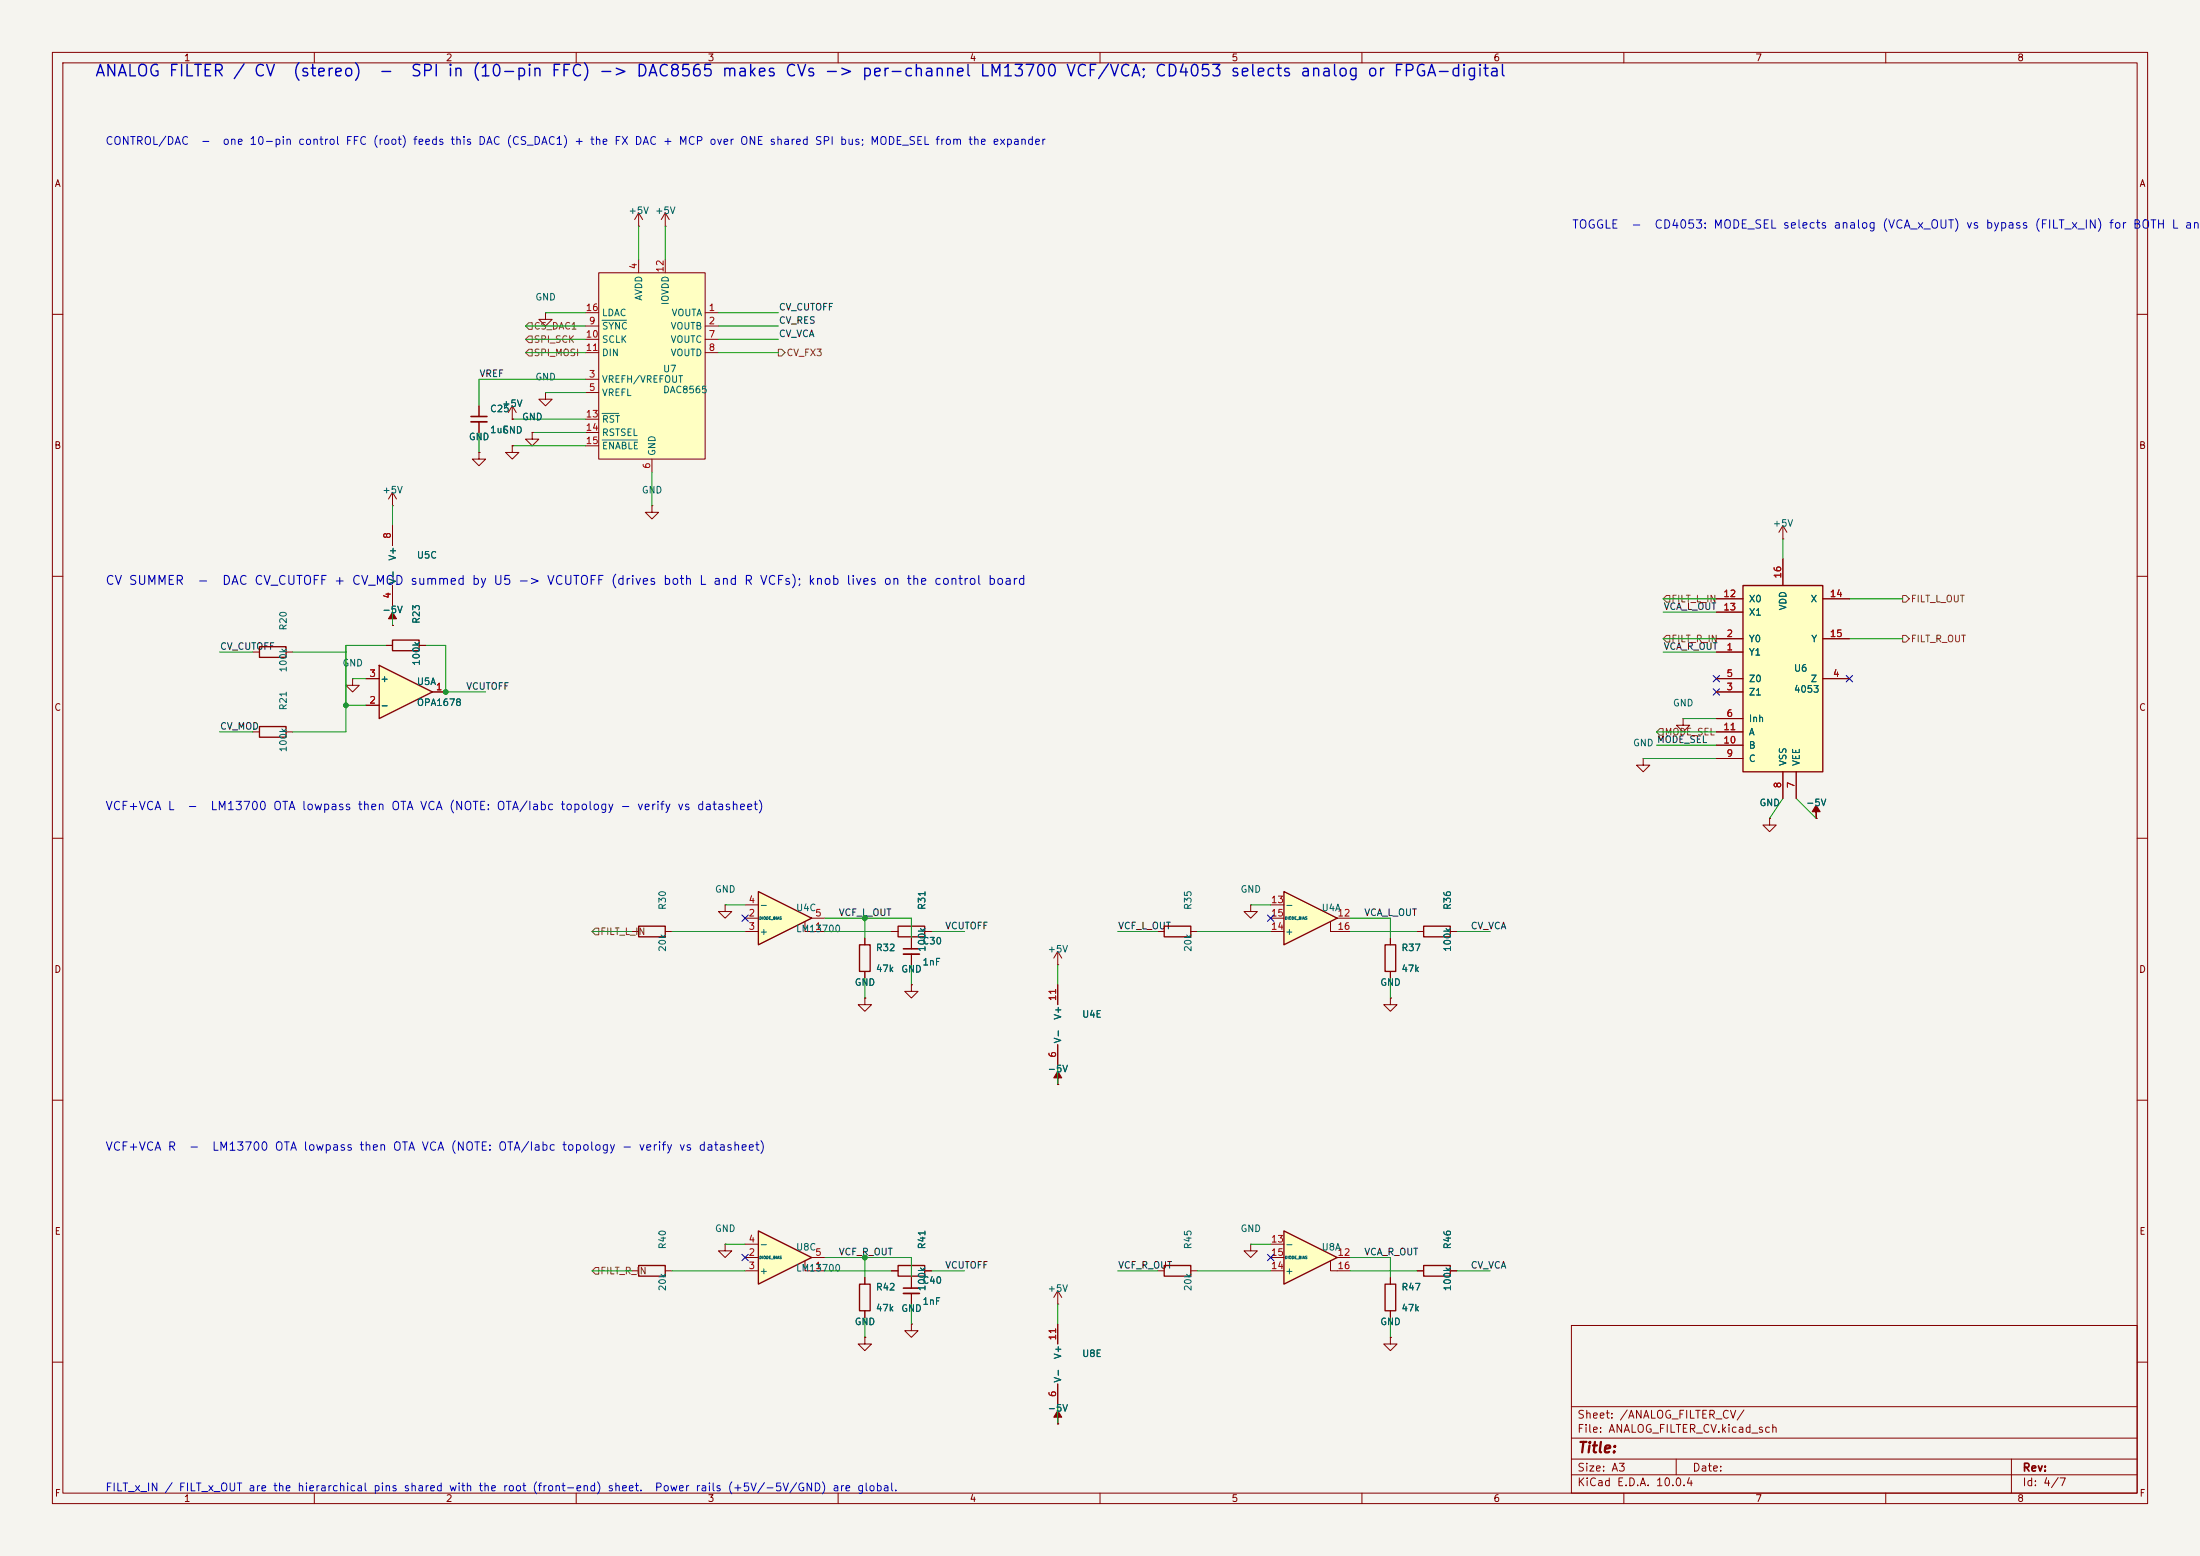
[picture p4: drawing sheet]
<svg xmlns="http://www.w3.org/2000/svg" width="420mm" height="297mm" viewBox="0 0 420 297" stroke-linecap="round" stroke-linejoin="round" font-family="sans-serif">
<path d="M0 0h420v297h-420z" fill="#f5f4ef" stroke="#f5f4ef" stroke-width=".19"/>
<g fill="none" stroke="#840000" stroke-width=".19">
<path d="M10 10h400v277h-400zM12 12h396v273h-396zM60 10v2M110 10v2M160 10v2M210 10v2M260 10v2M310 10v2M360 10v2M10 60h2M408 60h2M10 110h2"/>
<path d="M408 110h2M10 160h2M408 160h2M10 210h2M408 210h2M300 253h108v32h-108zM10 260h2M300 278.5h108M300 274.5h108M300 268.5h108M320 278.5v3M384 278.5v6.5"/>
<path d="M408 260h2M60 285v2M110 285v2M160 285v2M210 285v2M260 285v2M300 281.5h108M310 285v2M360 285v2"/>
</g>
<path d="M144.8 170.2l10.1 5.1-10.1 5z" fill="#ffffc2"/>
<g fill="none" stroke="#840000" stroke-width=".19">
<path d="M142.2 177.8h2.6M142.2 175.3h2.6M142.2 172.7h2.6M153.7 175.9v1.9h3.8M154.9 175.3h2.6M265.4 179.1v1.2M270.5 177.8h1.3M276.9 177.8h1.2M201.9 184.2h.1M201.9 181.6l-.7 1.3M201.9 181.6l.8 1.3M201.9 181.6v2.6"/>
<path d="M201.9 188v3.8M201.9 199.4v3.8M265.4 190.5v1.3h1.3l-1.3 1.2-1.2-1.2h1.2M265.4 190.5h.1M265.4 185.4v1.3M201.9 207h.1"/>
</g>
<path d="M144.8 170.2l10.1 5.1-10.1 5zM271.8 176.8h5.1v2h-5.1zM264.4 180.3h2v5.1h-2z" fill="none" stroke="#840000" stroke-width=".25"/>
<path d="M201.9 204.5l.8 1.2h-.8v1.3v-1.3h-.7z" fill="#840000" stroke="#840000" stroke-width=".19"/>
<path d="M245.1 170.2l10.2 5.1-10.2 5z" fill="#ffffc2"/>
<g fill="none" stroke="#840000" stroke-width=".19">
<path d="M74.9 96.5h.1M74.9 94v2.5M74.9 94l-.7 1.3M74.9 94l.8 1.3M74.9 119.4h.1M74.9 100.3v3.8M74.9 111.8v3.8M48.3 124.5h1.2M48.3 139.7h1.2M54.6 124.5h1.3M54.6 139.7h1.3M73.7 123.2h1.2"/>
<path d="M80 123.2h1.3M337.8 156.2v1.3h1.3l-1.3 1.3-1.3-1.3h1.3M337.8 156.2h.1M346.7 156.2h.1M120.6 177.8h1.3M127 177.8h1.3M138.4 172.7v1.3h1.3l-1.3 1.3-1.2-1.3h1.2M138.4 172.7h.1M165.1 179.1v1.2M170.2 177.8h1.2M174 179.1v2M176.5 177.8h1.3"/>
<path d="M221 177.8h1.2M227.3 177.8h1.3M242.6 175.3h2.5M242.6 172.7h2.5M242.6 177.8h2.5M254 175.9v1.9h3.8M255.3 175.3h2.5M165.1 190.5v1.3h1.3l-1.3 1.2-1.3-1.2h1.3M165.1 190.5h.1M165.1 185.4v1.3M174 188v1.2h1.3l-1.3 1.3-1.3-1.3h1.3M174 188h.1"/>
<path d="M174 182.1v2.1M120.6 242.6h1.3M127 242.6h1.3M265.4 243.8v1.3M265.4 250.2v1.3"/>
</g>
<path d="M49.5 123.4h5.1v2.1h-5.1zM49.5 138.7h5.1v2h-5.1zM74.9 122.2h5.1v2h-5.1zM121.9 176.8h5.1v2h-5.1zM171.4 176.8h5.1v2h-5.1zM222.2 176.8h5.1v2h-5.1zM245.1 170.2l10.2 5.1-10.2 5zM164.1 180.3h2v5.1h-2zM121.9 241.6h5.1v2h-5.1zM264.4 245.1h2v5.1h-2z" fill="none" stroke="#840000" stroke-width=".25"/>
<path d="M172.5 181.1h3" fill="none" stroke="#840000" stroke-width=".3"/>
<path d="M172.5 182.1h3" fill="none" stroke="#840000" stroke-width=".33"/>
<g fill="#840000" stroke="#840000" stroke-width=".19">
<path d="M74.9 116.8l.8 1.3h-.8v1.3v-1.3h-.7z"/>
<path d="M346.7 153.7l.8 1.2h-.8v1.3v-1.3h-.8z"/>
</g>
<path d="M332.7 111.8h15.3v35.5h-15.3z" fill="#ffffc2"/>
<path d="M332.7 111.8h15.3v35.5h-15.3zM271.8 241.6h5.1v2h-5.1z" fill="none" stroke="#840000" stroke-width=".25"/>
<g fill="none" stroke="#840000" stroke-width=".19">
<path d="M327.7 114.3h5M327.7 116.8h5M340.4 102.9h.1M340.4 100.3v2.6M340.4 106.7v5.1M340.4 100.3l-.8 1.3M340.4 100.3l.7 1.3M348 114.3h5.1M321.3 137.2v1.2h1.3l-1.3 1.3-1.3-1.3h1.3M321.3 137.2h.1M327.7 124.5h5M327.7 121.9h5"/>
<path d="M327.7 132.1h5M327.7 129.5h5M327.7 137.2h5M327.7 139.7h5M348 121.9h5.1M348 129.5h5.1M313.7 144.8v1.3h1.3l-1.3 1.2-1.3-1.2h1.3M313.7 144.8h.1M327.7 144.8h5M327.7 142.2h5M340.4 147.3v5.1M342.9 147.3v5.1"/>
<path d="M238.8 172.7v1.3h1.2l-1.2 1.3-1.3-1.3h1.3M238.8 172.7h.1M201.9 248.9h.1M201.9 246.4l-.7 1.2M201.9 246.4l.8 1.2M201.9 246.4v2.5M201.9 252.7v3.8M265.4 255.3v1.2h1.3l-1.3 1.3-1.2-1.3h1.2M265.4 255.3h.1M270.5 242.6h1.3M276.9 242.6h1.2M201.9 271.8h.1"/>
<path d="M201.9 264.2v3.8"/>
</g>
<path d="M201.9 269.2l.8 1.3h-.8v1.3v-1.3h-.7z" fill="#840000" stroke="#840000" stroke-width=".19"/>
<path d="M245.1 234.9l10.2 5.1-10.2 5.1z" fill="#ffffc2"/>
<g fill="none" stroke="#840000" stroke-width=".19">
<path d="M238.8 237.5v1.3h1.2l-1.2 1.2-1.3-1.2h1.3M238.8 237.5h.1M242.6 237.5h2.5M165.1 255.3v1.2h1.3l-1.3 1.3-1.3-1.3h1.3M165.1 255.3h.1M165.1 243.8v1.3M165.1 250.2v1.3M170.2 242.6h1.2M174 252.7v1.3h1.3l-1.3 1.3-1.3-1.3h1.3M174 252.7h.1M174 243.8v2.1M174 246.9v2"/>
<path d="M176.5 242.6h1.3M221 242.6h1.2M227.3 242.6h1.3M242.6 240h2.5M242.6 242.6h2.5M254 240.7v1.9h3.8M255.3 240h2.5"/>
</g>
<path d="M245.1 234.9l10.2 5.1-10.2 5.1zM164.1 245.1h2v5.1h-2zM171.4 241.6h5.1v2h-5.1zM222.2 241.6h5.1v2h-5.1z" fill="none" stroke="#840000" stroke-width=".25"/>
<path d="M172.5 245.9h3" fill="none" stroke="#840000" stroke-width=".3"/>
<path d="M172.5 246.9h3" fill="none" stroke="#840000" stroke-width=".33"/>
<path d="M144.8 234.9l10.1 5.1-10.1 5.1z" fill="#ffffc2"/>
<path d="M104.1 74.9v1.3h1.3l-1.3 1.3-1.2-1.3h1.2M104.1 74.9h.1M138.4 237.5v1.3h1.3l-1.3 1.2-1.2-1.2h1.2M138.4 237.5h.1M142.2 237.5h2.6M142.2 242.6h2.6M142.2 240h2.6M153.7 240.7v1.9h3.8M154.9 240h2.6" fill="none" stroke="#840000" stroke-width=".19"/>
<path d="M144.8 234.9l10.1 5.1-10.1 5.1z" fill="none" stroke="#840000" stroke-width=".25"/>
<path d="M72.4 127l10.1 5.1-10.1 5.1z" fill="#ffffc2"/>
<path d="M72.4 127l10.1 5.1-10.1 5.1z" fill="none" stroke="#840000" stroke-width=".25"/>
<g fill="none" stroke="#840000" stroke-width=".19">
<path d="M121.9 43.2h.1M121.9 40.6l-.7 1.3M121.9 40.6l.8 1.3M121.9 40.6v2.6M127 43.2h.1M127 40.6l-.8 1.3M127 40.6l.8 1.3M127 40.6v2.6M97.8 85.1v1.3h1.3l-1.3 1.2-1.3-1.2h1.3M97.8 85.1h.1M101.6 82.6v1.2h1.3l-1.3 1.3-1.3-1.3h1.3M101.6 82.6h.1"/>
<path d="M124.5 96.5v1.3h1.2l-1.2 1.3-1.3-1.3h1.3M124.5 96.5h.1M67.3 129.5v1.3h1.3l-1.3 1.3-1.3-1.3h1.3M67.3 129.5h.1M69.8 134.6h2.6M69.8 129.5h2.6M82.5 132.1h2.6"/>
</g>
<path d="M114.3 52.1h20.3v35.5h-20.3z" fill="#ffffc2"/>
<g fill="none" stroke="#840000" stroke-width=".19">
<path d="M104.1 59.7v1.3h1.3l-1.3 1.2-1.2-1.2h1.2M104.1 59.7h.1M111.8 59.7h2.5M114.3 52.1h20.3v35.5h-20.3zM121.9 49.5v2.6M127 49.5v2.6M134.6 59.7h2.6M91.4 77.5v2M97.8 77.5l-.8 1.2M97.8 77.5l.8 1.2M97.8 77.5v2.5M111.8 62.2h2.5"/>
<path d="M111.8 72.4h2.5M111.8 74.9h2.5M111.8 64.8h2.5M111.8 67.3h2.5M134.6 62.2h2.6M134.6 64.8h2.6M134.6 67.3h2.6M91.4 86.4v1.2h1.3l-1.3 1.3-1.2-1.3h1.2M91.4 86.4h.1M91.4 80.5v2.1M97.8 80h.1M97.8 85.1h.1"/>
<path d="M101.6 82.6h.1M111.8 80h2.5M111.8 82.6h2.5M111.8 85.1h2.5M124.5 87.6v2.6M74.9 119.4h.1M74.9 100.3v3.8M74.9 111.8v3.8M327.7 114.3h5M327.7 116.8h5M340.4 106.7v5.1M348 114.3h5.1"/>
<path d="M69.8 134.6h2.6M69.8 129.5h2.6M73.7 123.2h1.2M80 123.2h1.3M82.5 132.1h2.6M327.7 132.1h5M327.7 129.5h5M327.7 124.5h5M327.7 121.9h5M327.7 137.2h5M327.7 139.7h5M348 129.5h5.1"/>
<path d="M348 121.9h5.1M327.7 144.8h5M327.7 142.2h5M337.8 156.2h.1M340.4 147.3v5.1M342.9 147.3v5.1M346.7 156.2h.1M165.1 179.1v1.2M170.2 177.8h1.2M174 179.1v2M176.5 177.8h1.3M265.4 179.1v1.2"/>
<path d="M270.5 177.8h1.3M276.9 177.8h1.2M165.1 190.5h.1M165.1 185.4v1.3M174 188h.1M174 182.1v2.1M201.9 188v3.8M201.9 199.4v3.8M265.4 190.5h.1M265.4 185.4v1.3M201.9 207h.1M165.1 255.3h.1"/>
<path d="M165.1 243.8v1.3M165.1 250.2v1.3M170.2 242.6h1.2M174 252.7h.1M174 243.8v2.1M174 246.9v2M176.5 242.6h1.3M201.9 252.7v3.8M265.4 255.3h.1M265.4 243.8v1.3M265.4 250.2v1.3M270.5 242.6h1.3"/>
<path d="M276.9 242.6h1.2M201.9 271.8h.1M201.9 264.2v3.8"/>
</g>
<path d="M114.9 61.1h4.7M114.9 78.9h3.2M114.9 84h6.8" fill="none" stroke="#006464" stroke-width=".19"/>
<path d="M89.9 79.5h3.1" fill="none" stroke="#840000" stroke-width=".3"/>
<path d="M89.9 80.5h3.1" fill="none" stroke="#840000" stroke-width=".33"/>
<path d="M100.3 64.8l.7-.7h.6v1.3h-.6zM101 61.6h.6v1.3h-.6l-.7-.7zM101 66.7h.6v1.2h-.6l-.7-.6zM148.6 66.7h.6l.7 .6-.7 .6h-.6zM318.1 113.7h.7v1.2h-.7l-.6-.6zM363.2 113.7h.7l.6 .6-.6 .6h-.7zM316.9 139.1h.6v1.2h-.6l-.7-.6zM318.1 121.3h.7v1.3h-.7l-.6-.7zM363.2 121.3h.7l.6 .6-.6 .7h-.7zM113.7 177.2h.6v1.2h-.6l-.7-.6zM113.7 241.9h.6v1.3h-.6l-.7-.6z" fill="none" stroke="#725600" stroke-width=".19"/>
<g fill="none" stroke="#009600" stroke-width=".19">
<path d="M104.1 59.7h7.7M121.9 43.2v6.3M127 43.2v6.3M137.2 59.7h11.4M100.3 62.2h11.5M100.3 64.8h11.5M100.3 67.3h11.5M104.1 74.9h7.7M111.8 72.4h-20.4v5.1M137.2 62.2h11.4M137.2 64.8h11.4M137.2 67.3h11.4"/>
<path d="M74.9 96.5v3.8M91.4 82.6v3.8M97.8 80h14M97.8 85.1h14M101.6 82.6h10.2M124.5 90.2v6.3M74.9 115.6v3.8M317.5 114.3h10.2M317.5 116.8h10.2M340.4 102.9v3.8M353.1 114.3h10.1M41.9 139.7h6.4"/>
<path d="M41.9 124.5h6.4M55.9 124.5h10.1M66 134.6h3.8M67.3 129.5h2.5M73.7 123.2h-7.7v16.5h-10.1M81.3 123.2h3.8v8.9h7.6M316.2 139.7h11.5M317.5 121.9h10.2M317.5 124.5h10.2M321.3 137.2h6.4M353.1 121.9h10.1M313.7 144.8h14"/>
<path d="M316.2 142.2h11.5M340.4 152.4l-2.6 3.8M342.9 152.4l3.8 3.8M113 177.8h7.6M128.3 177.8h13.9M138.4 172.7h3.8M157.5 175.3h16.5v3.8M157.5 177.8h12.7M165.1 175.3v3.8M177.8 177.8h6.3M213.4 177.8h7.6M228.6 177.8h14"/>
<path d="M238.8 172.7h3.8M257.8 177.8h12.7M257.8 175.3h7.6v3.8M278.1 177.8h6.4M165.1 186.7v3.8M174 184.2v3.8M201.9 184.2v3.8M265.4 186.7v3.8M201.9 203.2v3.8M138.4 237.5h3.8M238.8 237.5h3.8M113 242.6h7.6"/>
<path d="M128.3 242.6h13.9M157.5 240h16.5v3.8M157.5 242.6h12.7M165.1 240v3.8M165.1 251.5v3.8M174 248.9v3.8M177.8 242.6h6.3M201.9 248.9v3.8M213.4 242.6h7.6M228.6 242.6h14M257.8 240h7.6v3.8M257.8 242.6h12.7"/>
<path d="M265.4 251.5v3.8M278.1 242.6h6.4M201.9 268v3.8"/>
</g>
<g fill="none" stroke="#000084" stroke-width=".19">
<path d="M327.1 131.5l1.2 1.2M327.1 128.9l1.2 1.2M328.3 131.5l-1.2 1.2M328.3 128.9l-1.2 1.2M352.5 128.9l1.2 1.2M353.7 128.9l-1.2 1.2M141.6 174.7l1.2 1.2M142.8 174.7l-1.2 1.2M242 174.7l1.2 1.2M243.2 174.7l-1.2 1.2M141.6 239.4l1.2 1.2M142.8 239.4l-1.2 1.2"/>
<path d="M242 239.4l1.2 1.2M243.2 239.4l-1.2 1.2"/>
</g>
<g fill="#009600" stroke="#009600" stroke-width=".19">
<circle cx="66" cy="134.6" r=".46"/>
<circle cx="85.1" cy="132.1" r=".46"/>
<circle cx="165.1" cy="175.3" r=".46"/>
<circle cx="165.1" cy="240" r=".46"/>
</g>
<g font-size="2.2" fill="#0000c2">
<text x="18" y="15.1">ANALOG FILTER / CV</text>
<text x="55.7" y="15.1">(stereo)</text>
<text x="72.2" y="15.1">-</text>
<text x="78.2" y="15.1">SPI in (10-pin FFC) -&gt; DAC8565 makes CVs -&gt; per-channel LM13700 VCF/VCA; CD4053 selects analog or FPGA-digital</text>
</g>
<text font-size="2" fill="#840000" x="301" y="277.8">Title:</text>
<g font-size="1.7" fill="#0000c2">
<text x="20" y="112.1">CV SUMMER</text>
<text x="37.6" y="112.1">-</text>
<text x="42.3" y="112.1">DAC CV_CUTOFF + CV_MOD summed by U5 -&gt; VCUTOFF (drives both L and R VCFs); knob lives on the control board</text>
</g>
<g font-size="1.6" fill="#0000c2">
<text x="300" y="44">TOGGLE</text>
<text x="311.3" y="44">-</text>
<text x="315.7" y="44">CD4053: MODE_SEL selects analog (VCA_x_OUT) vs bypass (FILT_x_IN) for BOTH L and</text>
<text x="20" y="155">VCF+VCA L</text>
<text x="35.6" y="155">-</text>
<text x="40" y="155">LM13700 OTA lowpass then OTA VCA (NOTE: OTA/Iabc topology - verify vs datasheet)</text>
<text x="20" y="220">VCF+VCA R</text>
<text x="35.9" y="220">-</text>
<text x="40.3" y="220">LM13700 OTA lowpass then OTA VCA (NOTE: OTA/Iabc topology - verify vs datasheet)</text>
</g>
<g font-size="1.5" fill="#0000c2">
<text x="20" y="28">CONTROL/DAC</text>
<text x="38.2" y="28">-</text>
<text x="42.4" y="28">one 10-pin control FFC (root) feeds this DAC (CS_DAC1) + the FX DAC + MCP over ONE shared SPI bus; MODE_SEL from the expander</text>
<text x="20" y="285">FILT_x_IN / FILT_x_OUT are the hierarchical pins shared with the root (front-end) sheet.</text>
<text x="124.9" y="285">Power rails (+5V/-5V/GND) are global.</text>
</g>
<g font-size="1.5" fill="#840000">
<text x="301" y="273.8">File: ANALOG_FILTER_CV.kicad_sch</text>
<text x="301" y="271.1">Sheet: /ANALOG_FILTER_CV/</text>
<text x="301" y="281.2">Size: A3</text>
<text x="323" y="281.2">Date:</text>
<text x="386" y="281.2">Rev:</text>
<text x="301" y="284">KiCad E.D.A. 10.0.4</text>
<text x="386" y="284">Id: 4/7</text>
</g>
<g font-size="1.3" fill="#840000">
<text x="35" y="12">1</text>
<text x="85" y="12">2</text>
<text x="135" y="12">3</text>
<text x="185" y="12">4</text>
<text x="235" y="12">5</text>
<text x="285" y="12">6</text>
<text x="335" y="12">7</text>
<text x="385" y="12">8</text>
<text x="10.3" y="36">A</text>
<text x="408.3" y="36">A</text>
<text x="10.3" y="86">B</text>
<text x="408.2" y="86">B</text>
<text x="10.3" y="136">C</text>
<text x="408.2" y="136">C</text>
<text x="10.3" y="186">D</text>
<text x="408.2" y="186">D</text>
<text x="10.3" y="236">E</text>
<text x="408.3" y="236">E</text>
<text x="10.3" y="286">F</text>
<text x="35" y="287">1</text>
<text x="85" y="287">2</text>
<text x="135" y="287">3</text>
<text x="185" y="287">4</text>
<text x="235" y="287">5</text>
<text x="285" y="287">6</text>
<text x="335" y="287">7</text>
<text x="385" y="287">8</text>
<text x="408.3" y="286">F</text>
</g>
<g font-size="1.3" fill="#006464">
<text x="119.9" y="41.2">+5V</text>
<text x="125" y="41.2">+5V</text>
<text x="102.1" y="57.7">GND</text>
<text x="122.9" y="57.5" transform="rotate(-90 122.9 57.5)">AVDD</text>
<text x="128" y="58.3" transform="rotate(-90 128 58.3)">IOVDD</text>
<text x="114.8" y="63.2">SYNC</text>
<text x="114.8" y="65.7">SCLK</text>
<text x="114.8" y="60.7">LDAC</text>
<text x="127.9" y="63.2">VOUTB</text>
<text x="127.9" y="65.7">VOUTC</text>
<text x="128.1" y="60.7">VOUTA</text>
<text x="114.8" y="68.3">DIN</text>
<text x="126.5" y="71.4">U7</text>
<text x="127.9" y="68.3">VOUTD</text>
<text x="95.8" y="78">+5V</text>
<text x="102.1" y="72.9">GND</text>
<text x="114.8" y="73.4">VREFH/VREFOUT</text>
<text x="114.8" y="75.9">VREFL</text>
<text x="126.5" y="75.4">DAC8565</text>
<text x="93.4" y="83">1uF</text>
<text x="93.4" y="79">C25</text>
<text x="95.8" y="83.1">GND</text>
<text x="99.6" y="80.5">GND</text>
<text x="114.8" y="81">RST</text>
<text x="114.8" y="83.5">RSTSEL</text>
<text x="89.4" y="84.3">GND</text>
<text x="114.8" y="86.1">ENABLE</text>
<text x="125.4" y="87.1" transform="rotate(-90 125.4 87.1)">GND</text>
<text x="72.9" y="94.5">+5V</text>
<text x="122.4" y="94.5">GND</text>
<text x="338.3" y="100.8">+5V</text>
<text x="75.9" y="107.1" transform="rotate(-90 75.9 107.1)">V+</text>
<text x="79.5" y="106.9">U5C</text>
<text x="75.9" y="111.6" transform="rotate(-90 75.9 111.6)">V-</text>
<text x="72.9" y="117.4">-5V</text>
<text x="80.4" y="119.2" transform="rotate(-90 80.4 119.2)">R23</text>
<text x="333.8" y="115.3">X0</text>
<text x="333.8" y="117.8">X1</text>
<text x="341.3" y="116.6" transform="rotate(-90 341.3 116.6)">VDD</text>
<text x="345.6" y="115.3">X</text>
<text x="55" y="120.5" transform="rotate(-90 55 120.5)">R20</text>
<text x="333.8" y="125.4">Y1</text>
<text x="333.8" y="122.9">Y0</text>
<text x="345.7" y="122.9">Y</text>
<text x="55" y="128.5" transform="rotate(-90 55 128.5)">100k</text>
<text x="65.3" y="127.5">GND</text>
<text x="72.5" y="130.5">+</text>
<text x="79.5" y="131.1">U5A</text>
<text x="80.4" y="127.2" transform="rotate(-90 80.4 127.2)">100k</text>
<text x="333.8" y="130.5">Z0</text>
<text x="342.4" y="128.5">U6</text>
<text x="345.6" y="130.5">Z</text>
<text x="55" y="135.7" transform="rotate(-90 55 135.7)">R21</text>
<text x="72.5" y="135.6">-</text>
<text x="79.5" y="135.1">OPA1678</text>
<text x="319.3" y="135.1">GND</text>
<text x="333.8" y="133.1">Z1</text>
<text x="342.4" y="132.5">4053</text>
<text x="55" y="143.7" transform="rotate(-90 55 143.7)">100k</text>
<text x="311.7" y="142.8">GND</text>
<text x="333.8" y="138.1">Inh</text>
<text x="333.8" y="143.2">B</text>
<text x="333.8" y="140.7">A</text>
<text x="333.8" y="145.8">C</text>
<text x="341.3" y="146.3" transform="rotate(-90 341.3 146.3)">VSS</text>
<text x="343.9" y="146.3" transform="rotate(-90 343.9 146.3)">VEE</text>
<text x="335.8" y="154.2">GND</text>
<text x="344.7" y="154.2">-5V</text>
<text x="127.4" y="173.8" transform="rotate(-90 127.4 173.8)">R30</text>
<text x="136.4" y="170.7">GND</text>
<text x="144.9" y="173.7">-</text>
<text x="177" y="173.8" transform="rotate(-90 177 173.8)">R31</text>
<text x="227.8" y="173.8" transform="rotate(-90 227.8 173.8)">R35</text>
<text x="236.7" y="170.7">GND</text>
<text x="245.2" y="173.7">-</text>
<text x="277.3" y="173.8" transform="rotate(-90 277.3 173.8)">R36</text>
<text x="144.9" y="178.8">+</text>
<text x="151.9" y="174.2">U4C</text>
<text x="151.9" y="178.2">LM13700</text>
<text x="245.2" y="178.8">+</text>
<text x="252.2" y="174.2">U4A</text>
<text x="127.4" y="181.8" transform="rotate(-90 127.4 181.8)">20k</text>
<text x="167.1" y="185.9">47k</text>
<text x="167.1" y="181.9">R32</text>
<text x="172" y="185.9">GND</text>
<text x="176" y="184.6">1nF</text>
<text x="176" y="180.6">C30</text>
<text x="177" y="181.8" transform="rotate(-90 177 181.8)">100k</text>
<text x="199.9" y="182.1">+5V</text>
<text x="227.8" y="181.8" transform="rotate(-90 227.8 181.8)">20k</text>
<text x="267.4" y="185.9">47k</text>
<text x="267.4" y="181.9">R37</text>
<text x="277.3" y="181.8" transform="rotate(-90 277.3 181.8)">100k</text>
<text x="163.1" y="188.5">GND</text>
<text x="263.4" y="188.5">GND</text>
<text x="202.9" y="194.8" transform="rotate(-90 202.9 194.8)">V+</text>
<text x="206.5" y="194.6">U4E</text>
<text x="202.9" y="199.3" transform="rotate(-90 202.9 199.3)">V-</text>
<text x="199.9" y="205">-5V</text>
<text x="127.4" y="238.6" transform="rotate(-90 127.4 238.6)">R40</text>
<text x="136.4" y="235.5">GND</text>
<text x="144.9" y="238.5">-</text>
<text x="151.9" y="239">U8C</text>
<text x="177" y="238.6" transform="rotate(-90 177 238.6)">R41</text>
<text x="227.8" y="238.6" transform="rotate(-90 227.8 238.6)">R45</text>
<text x="236.7" y="235.5">GND</text>
<text x="245.2" y="238.5">-</text>
<text x="252.2" y="239">U8A</text>
<text x="277.3" y="238.6" transform="rotate(-90 277.3 238.6)">R46</text>
<text x="144.9" y="243.5">+</text>
<text x="151.9" y="243">LM13700</text>
<text x="176" y="245.4">C40</text>
<text x="245.2" y="243.5">+</text>
<text x="127.4" y="246.6" transform="rotate(-90 127.4 246.6)">20k</text>
<text x="167.1" y="250.6">47k</text>
<text x="167.1" y="246.6">R42</text>
<text x="172" y="250.7">GND</text>
<text x="176" y="249.4">1nF</text>
<text x="177" y="246.6" transform="rotate(-90 177 246.6)">100k</text>
<text x="199.9" y="246.9">+5V</text>
<text x="227.8" y="246.6" transform="rotate(-90 227.8 246.6)">20k</text>
<text x="267.4" y="250.6">47k</text>
<text x="267.4" y="246.6">R47</text>
<text x="277.3" y="246.6" transform="rotate(-90 277.3 246.6)">100k</text>
<text x="163.1" y="253.2">GND</text>
<text x="263.4" y="253.2">GND</text>
<text x="202.9" y="259.5" transform="rotate(-90 202.9 259.5)">V+</text>
<text x="206.5" y="259.3">U8E</text>
<text x="199.9" y="269.8">-5V</text>
<text x="202.9" y="264" transform="rotate(-90 202.9 264)">V-</text>
</g>
<g font-size="1.3" fill="#a90000">
<text x="121.9" y="51.5" transform="rotate(-90 121.9 51.5)">4</text>
<text x="127" y="52.1" transform="rotate(-90 127 52.1)">12</text>
<text x="111.7" y="59.7">16</text>
<text x="135.2" y="59.7">1</text>
<text x="111.7" y="64.7">10</text>
<text x="112.3" y="62.2">9</text>
<text x="135.2" y="62.2">2</text>
<text x="135.2" y="64.7">7</text>
<text x="111.7" y="67.3">11</text>
<text x="135.2" y="67.3">8</text>
<text x="112.3" y="72.4">3</text>
<text x="112.3" y="74.9">5</text>
<text x="111.7" y="80">13</text>
<text x="111.7" y="82.5">14</text>
<text x="111.7" y="85.1">15</text>
<text x="124.4" y="89.6" transform="rotate(-90 124.4 89.6)">6</text>
<text x="74.9" y="102.9" transform="rotate(-90 74.9 102.9)">8</text>
<text x="340.3" y="110.5" transform="rotate(-90 340.3 110.5)">16</text>
<text x="74.9" y="114.4" transform="rotate(-90 74.9 114.4)">4</text>
<text x="328.9" y="114.3">12</text>
<text x="328.9" y="116.8">13</text>
<text x="349.2" y="114.3">14</text>
<text x="329.5" y="124.4">1</text>
<text x="329.5" y="121.9">2</text>
<text x="349.2" y="121.9">15</text>
<text x="70.4" y="129.5">3</text>
<text x="329.5" y="129.5">5</text>
<text x="349.8" y="129.5">4</text>
<text x="70.4" y="134.6">2</text>
<text x="83.1" y="132.1">1</text>
<text x="329.5" y="132.1">3</text>
<text x="329.5" y="137.1">6</text>
<text x="328.9" y="142.2">10</text>
<text x="328.9" y="139.7">11</text>
<text x="329.5" y="144.8">9</text>
<text x="340.3" y="150.6" transform="rotate(-90 340.3 150.6)">8</text>
<text x="342.9" y="150.6" transform="rotate(-90 342.9 150.6)">7</text>
<text x="142.8" y="172.7">4</text>
<text x="242.5" y="172.7">13</text>
<text x="142.8" y="175.2">2</text>
<text x="142.8" y="177.8">3</text>
<text x="155.5" y="177.8">1</text>
<text x="155.5" y="175.2">5</text>
<text x="242.5" y="177.8">14</text>
<text x="242.5" y="175.2">15</text>
<text x="255.2" y="175.2">12</text>
<text x="255.2" y="177.8">16</text>
<text x="201.9" y="191.2" transform="rotate(-90 201.9 191.2)">11</text>
<text x="201.9" y="202" transform="rotate(-90 201.9 202)">6</text>
<text x="142.8" y="237.5">4</text>
<text x="242.5" y="237.5">13</text>
<text x="142.8" y="240">2</text>
<text x="142.8" y="242.5">3</text>
<text x="155.5" y="242.5">1</text>
<text x="155.5" y="240">5</text>
<text x="242.5" y="242.5">14</text>
<text x="242.5" y="240">15</text>
<text x="255.2" y="240">12</text>
<text x="255.2" y="242.5">16</text>
<text x="201.9" y="255.9" transform="rotate(-90 201.9 255.9)">11</text>
<text x="201.9" y="266.8" transform="rotate(-90 201.9 266.8)">6</text>
</g>
<g font-size="1.3" fill="#0f0f0f">
<text x="148.6" y="59.6">CV_CUTOFF</text>
<text x="148.6" y="64.6">CV_VCA</text>
<text x="148.6" y="62.1">CV_RES</text>
<text x="91.4" y="72.3">VREF</text>
<text x="317.5" y="116.7">VCA_L_OUT</text>
<text x="41.9" y="124.3">CV_CUTOFF</text>
<text x="317.5" y="124.3">VCA_R_OUT</text>
<text x="88.9" y="132">VCUTOFF</text>
<text x="41.9" y="139.6">CV_MOD</text>
<text x="316.2" y="142.1">MODE_SEL</text>
<text x="160" y="175.1">VCF_L_OUT</text>
<text x="180.3" y="177.7">VCUTOFF</text>
<text x="213.4" y="177.7">VCF_L_OUT</text>
<text x="260.3" y="175.1">VCA_L_OUT</text>
<text x="280.7" y="177.7">CV_VCA</text>
<text x="160" y="239.9">VCF_R_OUT</text>
<text x="260.3" y="239.9">VCA_R_OUT</text>
<text x="180.3" y="242.4">VCUTOFF</text>
<text x="213.4" y="242.4">VCF_R_OUT</text>
<text x="280.7" y="242.4">CV_VCA</text>
</g>
<g font-size="1.3" fill="#725600">
<text x="101.8" y="65.7">SPI_SCK</text>
<text x="101.8" y="63.2">CS_DAC1</text>
<text x="101.8" y="68.3">SPI_MOSI</text>
<text x="150.1" y="68.3">CV_FX3</text>
<text x="319" y="115.3">FILT_L_IN</text>
<text x="364.7" y="115.3">FILT_L_OUT</text>
<text x="319" y="122.9">FILT_R_IN</text>
<text x="364.7" y="122.9">FILT_R_OUT</text>
<text x="317.7" y="140.7">MODE_SEL</text>
<text x="114.5" y="178.8">FILT_L_IN</text>
<text x="114.5" y="243.5">FILT_R_IN</text>
</g>
<g font-size=".5" fill="#006464">
<text x="144.9" y="175.6">DIODE_BIAS</text>
<text x="245.2" y="175.6">DIODE_BIAS</text>
<text x="144.9" y="240.4">DIODE_BIAS</text>
<text x="245.2" y="240.4">DIODE_BIAS</text>
</g>
</svg>
